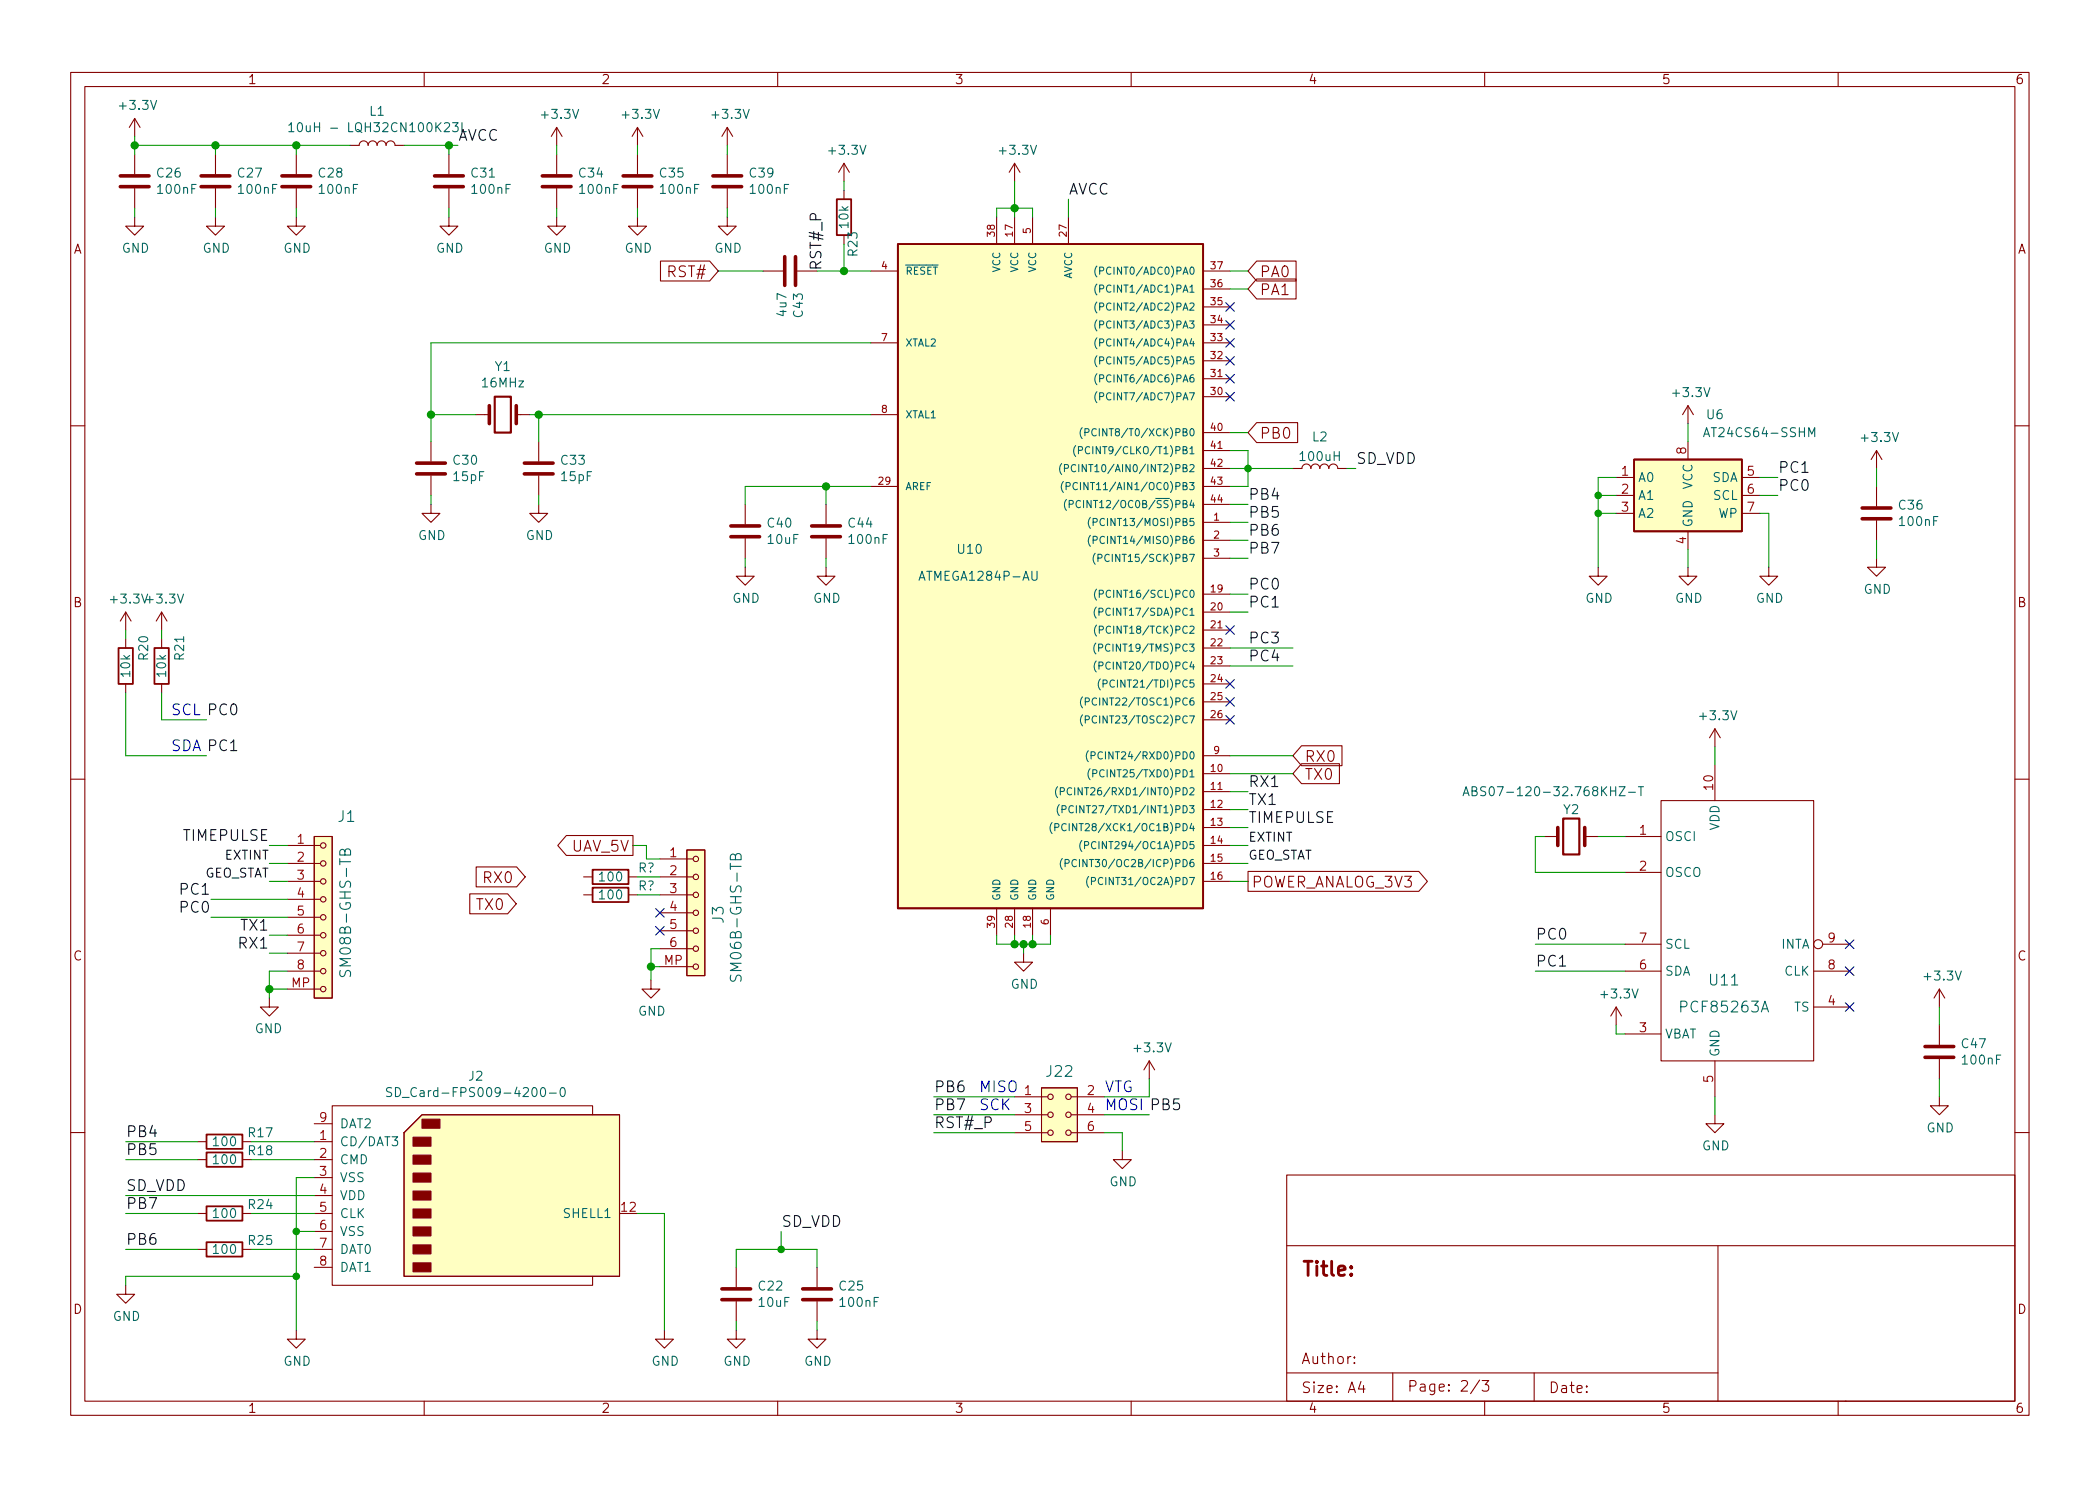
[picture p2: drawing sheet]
<svg xmlns="http://www.w3.org/2000/svg" width="297mm" height="210mm" viewBox="0 0 297 210" stroke-linecap="round" stroke-linejoin="round" font-family="sans-serif">
<g fill="none" stroke="#840000" stroke-width=".15">
<path d="M10 10.2h277v190.1h-277zM12 12.2h273v186.1h-273zM19 16.8v2.5M19 16.8l-.7 1.2M19 16.8l.8 1.2M60 10.2v2M78.7 18l-.7 1.3M78.7 18v2.6M78.7 18l.8 1.3M90.2 18l-.8 1.3M90.2 18v2.6M90.2 18l.7 1.3"/>
<path d="M102.9 18l-.8 1.3M102.9 18v2.6M102.9 18l.7 1.3M110 10.2v2M160 10.2v2M210 10.2v2M260 10.2v2M19 30.7v1.3h1.3l-1.3 1.3-1.2-1.3h1.2M19 21.8v2.8M19 26.7v2.8M30.5 30.7v1.3h1.2l-1.2 1.3-1.3-1.3h1.3M30.5 21.8v2.8"/>
<path d="M30.5 26.7v2.8M41.9 30.7v1.3h1.3l-1.3 1.3-1.3-1.3h1.3M41.9 21.8v2.8M41.9 26.7v2.8M49.5 20.6h1.3a.64 .64 0 0 1 .6-.7 .64 .64 0 0 1 .7 .7 .64 .64 0 0 1 .6-.7 .64 .64 0 0 1 .6 .7 .64 .64 0 0 1 .7-.7 .64 .64 0 0 1 .6 .7 .64 .64 0 0 1 .6-.7 .64 .64 0 0 1 .7 .7h1.2M63.5 30.7v1.3h1.3l-1.3 1.3-1.3-1.3h1.3M63.5 21.8v2.8M63.5 26.7v2.8M78.7 30.7v1.3h1.3l-1.3 1.3-1.2-1.3h1.2M78.7 21.8v2.8M78.7 26.7v2.8M90.2 30.7v1.3h1.2l-1.2 1.3-1.3-1.3h1.3"/>
<path d="M90.2 21.8v2.8M90.2 26.7v2.8M93.4 36.9h7l1.2 1.4-1.2 1.5h-7zM102.9 30.7v1.3h1.2l-1.2 1.3-1.3-1.3h1.3M102.9 21.8v2.8M102.9 26.7v2.8M107.9 38.3h2.8M112.8 38.3h2.8M119.4 23.1l-.8 1.3M119.4 23.1v2.5M119.4 26.9v1.3M119.4 33.3v1.2"/>
<path d="M119.4 23.1l.7 1.3M123.2 38.3h3.8M141 30.7v3.8M143.5 23.1v2.5M143.5 30.7v3.8M143.5 23.1l-.8 1.3M143.5 23.1l.8 1.3M146 30.7v3.8M151.1 30.7v3.8M170.2 38.3h3.8M177.7 39.5h5.6v2.8h-5.6l-1.2-1.4zM177.7 36.9h5.6v2.9h-5.6l-1.2-1.5z"/>
<path d="M67.3 58.7h1.9M73 58.7h1.9M123.2 58.7h3.8M123.2 48.5h3.8M170.2 56.1h3.8M170.2 53.6h3.8M170.2 51h3.8M170.2 48.5h3.8M170.2 46h3.8M170.2 43.4h3.8M170.2 40.9h3.8M177.7 59.8h5.8v2.8h-5.8l-1.2-1.4z"/>
<path d="M238.8 57.4v2.5M238.8 57.4l-.8 1.3M238.8 57.4l.7 1.3M10 60.2h2M61 71.4v1.2h1.2l-1.2 1.3-1.3-1.3h1.3M61 62.5v2.8M61 67.3v2.8M76.2 71.4v1.2h1.3l-1.3 1.3-1.3-1.3h1.3M76.2 62.5v2.8M76.2 67.3v2.8M105.4 71.4v2.8M105.4 76.2v2.8"/>
<path d="M116.8 71.4v2.8M116.8 76.2v2.8M123.2 68.8h3.8M170.2 66.3h3.8M170.2 73.9h3.8M170.2 76.4h3.8M170.2 68.8h3.8M170.2 79h3.8M170.2 61.2h3.8M170.2 63.7h3.8M170.2 71.4h3.8M182.9 66.3h1.2a.64 .64 0 0 1 .7-.6 .64 .64 0 0 1 .6 .6 .64 .64 0 0 1 .7-.6 .64 .64 0 0 1 .6 .6 .64 .64 0 0 1 .6-.6 .64 .64 0 0 1 .7 .6 .64 .64 0 0 1 .6-.6 .64 .64 0 0 1 .6 .6h1.3"/>
<path d="M228.6 67.6h2.5M228.6 70.1h2.5M228.6 72.6h2.5M238.8 62.5v2.5M238.8 75.2v2.5M246.4 67.6h2.5M246.4 70.1h2.5M246.4 72.6h2.5M265.4 79v1.3h1.3l-1.3 1.2-1.2-1.2h1.2M265.4 63.7l-.7 1.3M265.4 63.7v2.6M265.4 68.8v2.8"/>
<path d="M265.4 73.7v2.7M265.4 63.7l.8 1.3M285 60.2h2M17.8 86.6v2.5M17.8 90.4v1.3M17.8 96.8v1.2M17.8 86.6l-.8 1.3M17.8 86.6l.7 1.3M22.9 86.6v2.5M22.9 90.4v1.3M22.9 96.8v1.2M22.9 86.6l-.8 1.3"/>
<path d="M22.9 86.6l.7 1.3M105.4 80.3v1.2h1.3l-1.3 1.3-1.3-1.3h1.3M116.8 80.3v1.2h1.3l-1.3 1.3-1.2-1.3h1.2M170.2 84.1h3.8M170.2 86.6h3.8M170.2 89.1h3.8M170.2 91.7h3.8M170.2 94.2h3.8M170.2 96.8h3.8M170.2 99.3h3.8M226.1 80.3v1.2h1.2l-1.2 1.3-1.3-1.3h1.3M238.8 80.3v1.2h1.2l-1.2 1.3-1.3-1.3h1.3"/>
<path d="M250.2 80.3v1.2h1.3l-1.3 1.3-1.3-1.3h1.3M10 110.2h2M40.6 119.6h4.7M44.4 118.4h2.6v22.8h-2.6zM80.1 118.2h9.4v2.8h-9.4l-1.2-1.4zM170.2 109.5h3.8M170.2 112h3.8M170.2 114.5h3.8M170.2 117.1h3.8M170.2 119.6h3.8M170.2 101.8h3.8M170.2 106.9h3.8"/>
<path d="M184.1 108.1h5.4v2.8h-5.4l-1.2-1.4zM184.1 105.5h5.7v2.8h-5.7l-1.2-1.4zM218.4 118.4h1.9M224.2 118.4h1.9M229.9 118.4h5M234.9 113.3h21.6v36.8h-21.6zM242.6 103.1l-.8 1.3M242.6 103.1v2.6M242.6 108.2v5.1M242.6 103.1l.7 1.3M285 110.2h2M40.6 122.2h4.7"/>
<path d="M40.6 124.7h4.7M40.6 139.9h4.7M40.6 137.4h4.7M40.6 134.9h4.7M40.6 132.3h4.7M40.6 129.8h4.7M40.6 127.2h4.7M66.4 126.5h5.4l1.2 1.4-1.2 1.4h-5.4zM67.4 122.7h5.7l1.2 1.4-1.2 1.4h-5.7zM82.5 126.6h1.3M82.5 124.1h1.3M88.9 126.6h1.3"/>
<path d="M88.9 124.1h1.3M92.1 138.7v1.2h1.2l-1.2 1.3-1.3-1.3h1.3M93.3 126.6h4.7M93.3 124.1h4.7M93.3 136.8h4.7M93.3 134.2h4.7M93.3 131.7h4.7M93.3 129.2h4.7M93.3 121.5h4.7M97.2 120.3h2.5v17.7h-2.5zM141 128.5v3.8M143.5 128.5v3.8"/>
<path d="M144.8 134.9v1.2h1.2l-1.2 1.3-1.3-1.3h1.3M146 128.5v3.8M148.6 128.5v3.8M170.2 122.2h3.8M170.2 124.7h3.8M176.5 123.3h24.2l1.2 1.4-1.2 1.4h-24.2zM229.9 137.4h5M229.9 123.4h5M229.9 133.6h5M256.5 137.4h5.1M257.8 133.6h3.8M274.3 139.9v2.6"/>
<path d="M274.3 139.9l-.7 1.3M274.3 139.9l.8 1.3M38.1 141.2v1.3h-1.3l1.3 1.3 1.3-1.3h-1.3M44.4 159h2.6M59.7 157.7h27.9v22.9h-30.5v-20.3zM83.8 157.7v-1.2h-36.8v25.4h36.8v-1.3M143.5 157.7h4.7M143.5 155.2h4.7M147.3 153.9h5.1v7.6h-5.1zM151.5 157.7h4.7M151.5 155.2h4.7M162.6 150.1l-.8 1.3"/>
<path d="M162.6 150.1v2.5M162.6 150.1l.7 1.3M228.6 142.5l-.8 1.3M228.6 142.5v2.5M228.6 142.5l.8 1.3M229.9 146.3h5M242.6 157.7v1.3h1.2l-1.2 1.3-1.3-1.3h1.3M242.6 150.1v5.1M256.5 142.5h5.1M274.3 155.2v1.3h1.3l-1.3 1.2-1.3-1.2h1.3M274.3 145v2.8M274.3 149.9v2.7"/>
<path d="M10 160.2h2M27.9 176.8h1.3M27.9 164.1h1.3M27.9 161.5h1.3M27.9 171.7h1.3M34.3 176.8h1.3M34.3 164.1h1.3M34.3 161.5h1.3M34.3 171.7h1.3M44.4 176.8h2.6M44.4 164.1h2.6M44.4 161.5h2.6"/>
<path d="M44.4 171.7h2.6M44.4 166.6h2.6M44.4 169.2h2.6M44.4 174.2h2.6M44.4 179.3h2.6M104.1 179.3v2.8M115.6 179.3v2.8M143.5 160.3h4.7M151.5 160.3h4.7M158.7 162.8v1.3h1.3l-1.3 1.2-1.2-1.2h1.2M182 166.3h103v32h-103zM182 176.3h103"/>
<path d="M243 176.3v22M285 160.2h2M17.8 181.9v1.2h1.2l-1.2 1.3-1.3-1.3h1.3M41.9 188.2v1.3h1.3l-1.3 1.2-1.3-1.2h1.3M60 198.3v2M94 188.2v1.3h1.2l-1.2 1.2-1.3-1.2h1.3M104.1 188.2v1.3h1.3l-1.3 1.2-1.2-1.2h1.2M104.1 184.1v2.8M110 198.3v2M115.6 188.2v1.3h1.2l-1.2 1.2-1.3-1.2h1.3M115.6 184.1v2.8M160 198.3v2"/>
<path d="M182 194.3h61M191.6 192.8v.1h-.1l.1-.1v.1M191.6 192v.1h-.1l.1-.1v.1M192.5 195.5l-.4 1h1M192.9 196v1M197 194.3v4M209.3 195.3l-1.3 1.9M209.6 195.3h1l-.5 .6a.41 .41 0 0 1 .5 .3v.3l-.2 .3h-.5l-.3-.1M210 198.3v2M217 194.3v4M260 198.3v2M261 198.3h.1"/>
<circle cx="45.7" cy="119.6" r=".38"/>
<circle cx="45.7" cy="129.8" r=".38"/>
<circle cx="45.7" cy="124.7" r=".38"/>
<circle cx="45.7" cy="132.3" r=".38"/>
<circle cx="45.7" cy="122.2" r=".38"/>
<circle cx="45.7" cy="127.2" r=".38"/>
<circle cx="45.7" cy="134.9" r=".38"/>
<circle cx="45.7" cy="139.9" r=".38"/>
<circle cx="45.7" cy="137.4" r=".38"/>
<circle cx="98.4" cy="131.7" r=".38"/>
<circle cx="98.4" cy="134.2" r=".38"/>
<circle cx="98.4" cy="129.2" r=".38"/>
<circle cx="98.4" cy="124.1" r=".38"/>
<circle cx="98.4" cy="136.8" r=".38"/>
<circle cx="98.4" cy="126.6" r=".38"/>
<circle cx="98.4" cy="121.5" r=".38"/>
<circle cx="257.2" cy="133.6" r=".63"/>
<circle cx="148.6" cy="155.2" r=".38"/>
<circle cx="148.6" cy="157.7" r=".38"/>
<circle cx="151.1" cy="157.7" r=".38"/>
<circle cx="151.1" cy="155.2" r=".38"/>
<circle cx="148.6" cy="160.3" r=".38"/>
<circle cx="151.1" cy="160.3" r=".38"/>
</g>
<path d="M118.4 28.2h2v5.1h-2zM127 34.5h43.2v94h-43.2zM231.1 65h15.3v10.2h-15.3zM16.8 91.7h2v5.1h-2zM21.8 91.7h2.1v5.1h-2.1zM83.8 125.6h5.1v2h-5.1zM83.8 123.1h5.1v2h-5.1zM29.2 175.8h5.1v2h-5.1zM29.2 163.1h5.1v2h-5.1zM29.2 160.5h5.1v2.1h-5.1zM29.2 170.7h5.1v2h-5.1z" fill="none" stroke="#840000" stroke-width=".25"/>
<path d="M70 56.1h2.3v5.1h-2.3zM221.1 115.8h2.3v5.1h-2.3z" fill="none" stroke="#840000" stroke-width=".3"/>
<g fill="none" stroke="#840000" stroke-width=".51">
<path d="M17 26.4h4.1M17 24.9h4.1M28.4 26.4h4.1M28.4 24.9h4.1M39.9 26.4h4M39.9 24.9h4M61.5 26.4h4M61.5 24.9h4M76.7 26.4h4.1M76.7 24.9h4.1M88.1 26.4h4.1M88.1 24.9h4.1"/>
<path d="M100.8 26.4h4.1M100.8 24.9h4.1M111 36.3v4.1M112.5 36.3v4.1M69.2 57.4v2.5M73 57.4v2.5M58.9 67.1h4.1M58.9 65.5h4.1M74.2 67.1h4M74.2 65.5h4M103.4 75.9h4M103.4 74.4h4"/>
<path d="M114.8 75.9h4.1M114.8 74.4h4.1M263.4 73.4h4.1M263.4 71.9h4.1M220.3 117.1v2.5M224.2 117.1v2.5M272.3 149.6h4.1M272.3 148.1h4.1M102.1 183.9h4.1M102.1 182.4h4.1M113.5 183.9h4.1M113.5 182.4h4.1"/>
</g>
<g fill="#ffffc2" stroke="#ffffc2" stroke-width=".14">
<path d="M127 34.5h43.2v94h-43.2z"/>
<path d="M44.4 118.4h2.6v22.8h-2.6z"/>
<path d="M147.3 153.9h5.1v7.6h-5.1z"/>
<path d="M97.2 120.3h2.5v17.7h-2.5z"/>
<path d="M231.1 65h15.3v10.2h-15.3z"/>
<path d="M59.7 157.7h27.9v22.9h-30.5v-20.3z"/>
</g>
<g fill="none" stroke="#006464" stroke-width=".15">
<path d="M40.9 17.7l.3-.3v1.2M40.9 18.6h.7M42.2 17.5l.2-.1a.68 .68 0 0 1 .3 1.1l-.2 .1a.69 .69 0 0 1-.3-1.1zM64 17.4h.8l-.4 .4 .3 .2v.5l-.1 .1h-.4l-.2-.1M65.3 17.4v1.2h.6M155.2 37.6a1.17 1.17 0 0 0 0 1.6M155.5 38.3h.5l.1-.2v-.2l-.6-.1v1M155.2 55.4a1.17 1.17 0 0 0 0 1.6M155.2 52.9a1.17 1.17 0 0 0 0 1.5M155.2 50.3a1.17 1.17 0 0 0 0 1.6M155.2 47.8a1.17 1.17 0 0 0 0 1.6M155.2 45.3a1.17 1.17 0 0 0 0 1.5"/>
<path d="M155.2 42.7a1.17 1.17 0 0 0 0 1.6M155.2 40.2a1.17 1.17 0 0 0 0 1.5M155.5 56.1h.5l.1-.2v-.2l-.6-.1v1M155.5 53.6l.5-.1 .1-.1v-.3l-.6-.1v1M155.5 51h.5l.1-.2v-.2l-.6-.1v1M155.5 48.5l.5-.1 .1-.1v-.3h-.6v1M155.5 45.9h.5l.1-.1v-.3l-.6-.1v1M155.5 43.4h.5l.1-.2v-.2l-.6-.1v1M155.5 40.9l.5-.1 .1-.1v-.3l-.6-.1v1M150.2 65.6a1.17 1.17 0 0 0 0 1.5M150.4 68.1a1.17 1.17 0 0 0 0 1.6M150.6 66.3l.4-.1 .1-.1v-.3l-.5-.1v1"/>
<path d="M150.8 68.8h.5l.1-.2-.1-.2-.5-.1v1M150.8 70.7a1.17 1.17 0 0 0 0 1.5M151.2 71.3h.5l.1-.1v-.3l-.6-.1v1M152.2 63a1.17 1.17 0 0 0 0 1.6M152.2 65.8a.48 .48 0 0 0-.7 .4 .48 .48 0 0 0 .5 .5h.2M152.4 68.4a.48 .48 0 0 0-.7 .3 .48 .48 0 0 0 .5 .6l.2-.1M152.5 63.7h.5l.1-.2v-.2l-.6-.1v1M153.1 60.5a1.17 1.17 0 0 0 0 1.6M153.5 61.2l.4-.1 .1-.1v-.3h-.5v1M154.1 63.3a.48 .48 0 0 0-.6 .3 .48 .48 0 0 0 .4 .6l.2-.1M154.2 73.2a1.17 1.17 0 0 0 0 1.6M154.2 75.7a1.17 1.17 0 0 0 0 1.6"/>
<path d="M154.6 73.9l.5-.1 .1-.1v-.3h-.6v1M154.6 76.4h.5l.1-.2v-.2l-.6-.1v1M154.9 78.3a1.17 1.17 0 0 0 0 1.5M155.1 60.7a.48 .48 0 0 0-.7 .4 .48 .48 0 0 0 .5 .6l.2-.1M155.3 79l.5-.1 .1-.1-.1-.3-.5-.1v1M241 61.8l.4-1.3 .4 1.3M241.1 61.4h.6M255.8 61.8v-1.3l.5 .9 .4-.9v1.3M146 80.8v1.1l.2 .2 .4-.1 .1-.1v-1.1M153.1 98.6a1.17 1.17 0 0 0 0 1.6M153.5 99.3l.5-.1 .1-.1-.1-.3h-.5v1M155 91a1.17 1.17 0 0 0 0 1.5"/>
<path d="M155.1 85.9a1.17 1.17 0 0 0 0 1.6M155.1 93.5a1.17 1.17 0 0 0 0 1.6M155.1 83.4a1.17 1.17 0 0 0 0 1.5M155.1 88.4a1.17 1.17 0 0 0 0 1.6M155.4 91.7l.5-.1 .1-.1-.1-.3-.5-.1v1M155.4 86.6l.5-.1 .1-.1v-.3h-.6v1M155.4 94.2h.5l.1-.2v-.2l-.6-.1v1M155.5 84h.5l.1-.1-.1-.3-.5-.1v1M155.5 89.1h.5l.1-.2-.1-.2-.5-.1v1M155.6 96.1a1.17 1.17 0 0 0 0 1.5M156 96.7h.5l.1-.1v-.3l-.6-.1v1M148.8 116.4a1.17 1.17 0 0 0 0 1.5"/>
<path d="M149.2 117.1l.5-.1 .1-.1-.1-.3-.5-.1v1M149.6 111.3a1.17 1.17 0 0 0 0 1.6M149.8 113.8a1.17 1.17 0 0 0 0 1.6M150 112l.5-.1 .1-.1-.1-.3h-.5v1M150.2 114.5h.5l.1-.2v-.2l-.6-.1v1M150.8 116.6a.48 .48 0 0 0-.7 .4 .48 .48 0 0 0 .5 .5h.2M151.6 111.5a.48 .48 0 0 0-.7 .4 .48 .48 0 0 0 .5 .6l.2-.1M151.8 114.1a.48 .48 0 0 0-.7 .3 .48 .48 0 0 0 .5 .6l.2-.1M153 118.9a1.17 1.17 0 0 0 0 1.6M153.1 101.1a1.17 1.17 0 0 0 0 1.6M153.4 119.6h.5l.1-.2-.1-.2-.5-.1v1M153.5 101.8h.5l.1-.2-.1-.2-.5-.1v1"/>
<path d="M153.9 106.2a1.17 1.17 0 0 0 0 1.6M154.2 108.8a1.17 1.17 0 0 0 0 1.5M154.3 106.9h.5l.1-.2v-.2l-.6-.1v1M154.6 109.4h.5l.1-.1-.1-.3-.5-.1v1M206.9 112.6l.5-1.3 .4 1.3M207.1 112.2h.6M208.2 111.9h.6l.1-.2-.1-.3-.6-.1v1.3h.5l.2-.3a.33 .33 0 0 0-.3-.4M230.4 112.1h.9M231.7 111.3h.8M232.1 111.3v1.3M48.1 137.3v.2v.5a.36 .36 0 0 0 .4 .2 .36 .36 0 0 0 .3-.3 .56 .56 0 0 1 .3-.6l.3 .1 .2 .2-.1 .6M48.8 120.5a.41 .41 0 0 1 .4-.4 .41 .41 0 0 1 .4 .3v.6h-1.5v-.7a.36 .36 0 0 1 .4-.1 .36 .36 0 0 1 .3 .3v.5"/>
<path d="M103.4 138l-.1 .2 .1 .5a.36 .36 0 0 0 .4 .1 .36 .36 0 0 0 .2-.2 .56 .56 0 0 1 .4-.6h.3l.1 .3v.5M104 121.1a.41 .41 0 0 1 .4-.3 .41 .41 0 0 1 .4 .3v.5h-1.5l.1-.6a.36 .36 0 0 1 .4-.2 .36 .36 0 0 1 .2 .3v.5M150.3 121.5a1.17 1.17 0 0 0 0 1.5M150.7 122.1h.4l.1-.1v-.3l-.5-.1v1M152.3 121.7a.48 .48 0 0 0-.7 .3 .48 .48 0 0 0 .5 .6l.2-.1M154 124a1.17 1.17 0 0 0 0 1.6M154.4 124.7l.5-.1 .1-.1-.1-.3h-.5v1M55.4 153.9h-.5l-.2 .1v.4l.6 .2 .1 .3-.2 .3-.5-.1M55.9 153.9a.64 .64 0 0 1 .8 .6 .64 .64 0 0 1-.8 .7zM77.7 154.7h1M79.3 154l.2-.1a.69 .69 0 0 1 .3 1.1l-.2 .2a.69 .69 0 0 1-.3-1.2zM55.5 160.8h.7l-.4 .5 .4 .1v.6l-.2 .1h-.4l-.1-.1"/>
</g>
<g fill="#840000" stroke="#840000" stroke-width=".15">
<path d="M58.4 178.7h2.6v1.3h-2.6z"/>
<path d="M58.4 176.1h2.6v1.3h-2.6z"/>
<path d="M58.4 173.6h2.6v1.3h-2.6z"/>
<path d="M58.4 171.1h2.6v1.2h-2.6z"/>
<path d="M58.4 168.5h2.6v1.3h-2.6z"/>
<path d="M58.4 166h2.6v1.3h-2.6z"/>
<path d="M58.4 163.4h2.6v1.3h-2.6z"/>
<path d="M58.4 160.9h2.6v1.3h-2.6z"/>
<path d="M59.7 158.4h2.5v1.2h-2.5z"/>
</g>
<g fill="none" stroke="#009600" stroke-width=".15">
<path d="M19 19.3v2.5M19 20.6h30.5M19 29.5v1.2M30.5 20.6v1.2M30.5 29.5v1.2M41.9 20.6v1.2M41.9 29.5v1.2M57.1 20.6h7.7M63.5 20.6v1.2M63.5 29.5v1.2M78.7 20.6v1.2M78.7 29.5v1.2"/>
<path d="M90.2 20.6v1.2M90.2 29.5v1.2M101.6 38.3h6.3M102.9 20.6v1.2M102.9 29.5v1.2M115.6 38.3h7.6M119.4 25.6v1.3M119.4 34.5v3.8M141 30.7v-1.2h5v1.2M143.5 25.6v5.1M151.1 28.2v2.5M174 38.3h2.5"/>
<path d="M61 58.7h6.3M74.9 58.7h48.3M76.2 58.7v3.8M123.2 48.5h-62.2v14M174 40.9h2.5M238.8 59.9v2.6M61 70.1v1.3M76.2 70.1v1.3M105.4 79v1.3M116.8 68.8v2.6M116.8 79v1.3M123.2 68.8h-17.8v2.6"/>
<path d="M174 73.9h2.5M174 63.7h2.5v5.1h-2.5M174 66.3h8.9M174 61.2h2.5M174 71.4h2.5M174 76.4h2.5M174 79h2.5M190.5 66.3h1.3M226.1 70.1h2.5M226.1 72.6h2.5M228.6 67.6h-2.5v12.7M238.8 77.7v2.6"/>
<path d="M248.9 70.1h2.6M248.9 72.6h1.3v7.7M248.9 67.6h2.6M265.4 66.3v2.5M265.4 76.4v2.6M17.8 98v8.9h11.4M17.8 89.1v1.3M22.9 98v3.8h6.3M22.9 89.1v1.3M174 86.6h2.5M174 84.1h2.5M174 94.2h8.9"/>
<path d="M174 91.7h8.9M38.1 119.6h2.5M89.5 119.6h1.9v1.9h1.9M174 114.5h2.5M174 112h2.5M174 117.1h2.5M174 109.5h8.9M174 106.9h8.9M174 119.6h2.5M218.4 118.4h-1.2v5h12.7M226.1 118.4h3.8M242.6 105.7v2.5"/>
<path d="M29.8 127.2h10.8M29.8 129.8h10.8M38.1 132.3h2.5M38.1 139.9h2.5M38.1 124.7h2.5M38.1 122.2h2.5M38.1 134.9h2.5M40.6 137.4h-2.5v3.8M90.2 124.1h3.1M90.2 126.6h3.1M92.1 136.8h1.2M93.3 134.2h-1.2v4.5"/>
<path d="M141 132.3v1.3h7.6v-1.3M143.5 132.3v1.3M144.8 133.6v1.3M146 132.3v1.3M174 124.7h2.5M174 122.2h2.5M217.2 133.6h12.7M217.2 137.4h12.7M132.1 157.7h11.4M132.1 155.2h11.4M156.2 157.7h6.4M162.6 152.6v2.6h-6.4"/>
<path d="M228.6 145v1.3h1.3M242.6 155.2v2.5M274.3 142.5v2.5M274.3 152.6v2.6M17.8 169.2h26.6M17.8 161.5h10.1M17.8 171.7h10.1M17.8 164.1h10.1M17.8 176.8h10.1M35.6 161.5h8.8M35.6 171.7h8.8M35.6 164.1h8.8"/>
<path d="M35.6 176.8h8.8M41.9 174.2h2.5M44.4 166.6h-2.5v21.6M90.2 171.7h3.8v16.5M104.1 179.3v-2.5h11.5v2.5M110.5 174.2v2.6M132.1 160.3h11.4M156.2 160.3h2.5v2.5M41.9 180.6h-24.1v1.3M104.1 186.9v1.3M115.6 186.9v1.3"/>
</g>
<g fill="none" stroke="#000084" stroke-width=".15">
<path d="M173.4 53l1.2 1.2M173.4 55.5l1.2 1.2M173.4 47.9l1.2 1.2M173.4 50.4l1.2 1.3M173.4 42.8l1.2 1.2M173.4 45.4l1.2 1.2M174.6 50.4l-1.2 1.3M174.6 53l-1.2 1.2M174.6 55.5l-1.2 1.2M174.6 47.9l-1.2 1.2M174.6 42.8l-1.2 1.2M174.6 45.4l-1.2 1.2"/>
<path d="M173.4 88.5l1.2 1.3M173.4 96.2l1.2 1.2M173.4 98.7l1.2 1.2M174.6 88.5l-1.2 1.3M174.6 96.2l-1.2 1.2M174.6 98.7l-1.2 1.2M173.4 101.2l1.2 1.3M174.6 101.2l-1.2 1.3M92.7 131.1l1.3 1.2M92.7 128.5l1.3 1.3M94 131.1l-1.3 1.2M94 128.5l-1.3 1.3"/>
<path d="M261 133l1.2 1.2M261 136.8l1.2 1.2M262.2 133l-1.2 1.2M262.2 136.8l-1.2 1.2M261 141.9l1.2 1.2M262.2 141.9l-1.2 1.2"/>
</g>
<g fill="#009600" stroke="#009600" stroke-width=".15">
<circle cx="30.5" cy="20.6" r=".51"/>
<circle cx="61" cy="58.7" r=".51"/>
<circle cx="19" cy="20.6" r=".51"/>
<circle cx="63.5" cy="20.6" r=".51"/>
<circle cx="41.9" cy="20.6" r=".51"/>
<circle cx="92.1" cy="136.8" r=".51"/>
<circle cx="41.9" cy="174.2" r=".46"/>
<circle cx="41.9" cy="180.6" r=".46"/>
<circle cx="76.2" cy="58.7" r=".51"/>
<circle cx="144.8" cy="133.6" r=".51"/>
<circle cx="146.1" cy="133.6" r=".51"/>
<circle cx="143.5" cy="133.6" r=".51"/>
<circle cx="110.5" cy="176.8" r=".46"/>
<circle cx="38.1" cy="139.9" r=".51"/>
<circle cx="176.5" cy="66.3" r=".46"/>
<circle cx="143.5" cy="29.5" r=".51"/>
<circle cx="119.4" cy="38.3" r=".51"/>
<circle cx="116.8" cy="68.8" r=".51"/>
<circle cx="226.1" cy="72.6" r=".46"/>
<circle cx="226.1" cy="70.1" r=".46"/>
</g>
<text font-size="2.8" fill="#840000" x="184" y="180.6">Title:</text>
<g font-size="2.1" fill="#0f0f0f">
<text x="64.8" y="19.9">AVCC</text>
<text x="151.1" y="27.5">AVCC</text>
<text x="116.2" y="38.3" transform="rotate(-90 116.2 38.3)">RST#_P</text>
<text x="191.8" y="65.6">SD_VDD</text>
<text x="176.5" y="70.7">PB4</text>
<text x="251.5" y="66.9">PC1</text>
<text x="251.5" y="69.5">PC0</text>
<text x="176.5" y="73.3">PB5</text>
<text x="176.5" y="75.8">PB6</text>
<text x="176.5" y="78.3">PB7</text>
<text x="176.5" y="83.4">PC0</text>
<text x="176.5" y="86">PC1</text>
<text x="176.5" y="91">PC3</text>
<text x="176.5" y="93.6">PC4</text>
<text x="176.5" y="113.9">TX1</text>
<text x="176.5" y="111.4">RX1</text>
<text x="26" y="119">TIMEPULSE</text>
<text x="176.5" y="116.4">TIMEPULSE</text>
<text x="25.7" y="129.1">PC0</text>
<text x="25.7" y="126.6">PC1</text>
<text x="34.2" y="131.7">TX1</text>
<text x="34" y="134.2">RX1</text>
<text x="217.2" y="136.8">PC1</text>
<text x="217.2" y="133">PC0</text>
<text x="132.1" y="154.5">PB6</text>
<text x="17.8" y="160.9">PB4</text>
<text x="132.1" y="159.6">RST#_P</text>
<text x="132.1" y="157.1">PB7</text>
<text x="17.8" y="163.4">PB5</text>
<text x="17.8" y="171.1">PB7</text>
<text x="17.8" y="168.5">SD_VDD</text>
<text x="110.5" y="173.6">SD_VDD</text>
<text x="17.8" y="176.1">PB6</text>
</g>
<g font-size="2.1" fill="#840000">
<text x="94.6" y="39.2">RST#</text>
<text x="178.1" y="41.8">PA1</text>
<text x="178.1" y="39.2">PA0</text>
<text x="178.1" y="62.1">PB0</text>
<text x="184.5" y="107.8">RX0</text>
<text x="184.5" y="110.3">TX0</text>
<text x="68.6" y="124.9">RX0</text>
<text x="80.8" y="120.5">UAV_5V</text>
<text x="177" y="125.6">POWER_ANALOG_3V3</text>
<text x="67.5" y="128.8">TX0</text>
<text x="184" y="193">Author:</text>
<text x="184" y="197.1">Size: A4</text>
<text x="199" y="196.9">Page: 2/3</text>
<text x="219" y="197.1">Date:</text>
</g>
<g font-size="2.1" fill="#0000c2">
<text x="24.1" y="101.2">SCL PC0</text>
<text x="24.1" y="106.3">SDA PC1</text>
<text x="138.4" y="154.5">MISO</text>
<text x="156.2" y="154.5">VTG</text>
<text x="138.4" y="157.1">SCK</text>
<text x="156.2" y="157.1">MOSI PB5</text>
</g>
<g font-size="2.1" fill="#006464">
<text x="47.8" y="116.3">J1</text>
<text x="102.4" y="130.6" transform="rotate(-90 102.4 130.6)">J3</text>
<text x="49.7" y="137.1" transform="rotate(-90 49.7 137.1)">SM08B-GHS-TB</text>
<text x="104.9" y="137.8" transform="rotate(-90 104.9 137.8)">SM06B-GHS-TB</text>
<text x="238" y="143.3">PCF85263A</text>
<text x="241.9" y="139.4">U11</text>
<text x="148.1" y="152.4">J22</text>
</g>
<g font-size="1.8" fill="#840000">
<text x="35" y="11.9">1</text>
<text x="85" y="11.9">2</text>
<text x="135" y="11.9">3</text>
<text x="185" y="11.9">4</text>
<text x="235" y="11.9">5</text>
<text x="285" y="11.9">6</text>
<text x="10.3" y="35.9">A</text>
<text x="285.3" y="35.9">A</text>
<text x="10.3" y="85.9">B</text>
<text x="285.3" y="85.9">B</text>
<text x="10.3" y="135.9">C</text>
<text x="285.3" y="135.9">C</text>
<text x="10.3" y="185.9">D</text>
<text x="285.3" y="185.9">D</text>
<text x="35" y="199.9">1</text>
<text x="85" y="199.9">2</text>
<text x="135" y="199.9">3</text>
<text x="185" y="199.9">4</text>
<text x="235" y="199.9">5</text>
<text x="285" y="199.9">6</text>
</g>
<g font-size="1.8" fill="#006464">
<text x="17.1" y="15.5">+3.3V</text>
<text x="52.3" y="16.4">L1</text>
<text x="76.8" y="16.8">+3.3V</text>
<text x="88.2" y="16.8">+3.3V</text>
<text x="100.9" y="16.8">+3.3V</text>
<text x="42.6" y="18.7">10uH - LQH32CN100K23L</text>
<text x="117.4" y="21.9">+3.3V</text>
<text x="141.6" y="21.9">+3.3V</text>
<text x="22.3" y="25.1">C26</text>
<text x="22.4" y="27.4">100nF</text>
<text x="33.7" y="25.1">C27</text>
<text x="33.9" y="27.4">100nF</text>
<text x="45.1" y="25.1">C28</text>
<text x="45.3" y="27.4">100nF</text>
<text x="66.7" y="25.1">C31</text>
<text x="66.9" y="27.4">100nF</text>
<text x="82" y="25.1">C34</text>
<text x="82.1" y="27.4">100nF</text>
<text x="93.4" y="25.1">C35</text>
<text x="93.5" y="27.4">100nF</text>
<text x="106.1" y="25.1">C39</text>
<text x="106.2" y="27.4">100nF</text>
<text x="17.2" y="35.8">GND</text>
<text x="28.6" y="35.8">GND</text>
<text x="40.1" y="35.8">GND</text>
<text x="61.7" y="35.8">GND</text>
<text x="76.9" y="35.8">GND</text>
<text x="88.3" y="35.8">GND</text>
<text x="101" y="35.8">GND</text>
<text x="120" y="32.2" transform="rotate(-90 120 32.2)">10k</text>
<text x="121.3" y="36.2" transform="rotate(-90 121.3 36.2)">R23</text>
<text x="111.3" y="44.7" transform="rotate(-90 111.3 44.7)">4u7</text>
<text x="113.6" y="44.8" transform="rotate(-90 113.6 44.8)">C43</text>
<text x="70" y="52.5">Y1</text>
<text x="68.3" y="54.8">16MHz</text>
<text x="236.8" y="56.2">+3.3V</text>
<text x="241.4" y="59.3">U6</text>
<text x="64.2" y="65.8">C30</text>
<text x="79.4" y="65.8">C33</text>
<text x="184" y="65.2">100uH</text>
<text x="185.7" y="62.4">L2</text>
<text x="241.7" y="61.8">AT24CS64-SSHM</text>
<text x="263.5" y="62.5">+3.3V</text>
<text x="64.2" y="68.1">15pF</text>
<text x="79.5" y="68.1">15pF</text>
<text x="231.6" y="68.2">A0</text>
<text x="231.6" y="70.7">A1</text>
<text x="239.4" y="69.3" transform="rotate(-90 239.4 69.3)">VCC</text>
<text x="242.1" y="68.2">SDA</text>
<text x="242.3" y="70.7">SCL</text>
<text x="59.1" y="76.4">GND</text>
<text x="74.4" y="76.4">GND</text>
<text x="108.6" y="74.6">C40</text>
<text x="108.7" y="77">10uF</text>
<text x="120.1" y="74.6">C44</text>
<text x="120.2" y="77">100nF</text>
<text x="231.6" y="73.3">A2</text>
<text x="239.4" y="74.7" transform="rotate(-90 239.4 74.7)">GND</text>
<text x="243" y="73.3">WP</text>
<text x="268.7" y="72.1">C36</text>
<text x="268.8" y="74.4">100nF</text>
<text x="130.5" y="82.2">ATMEGA1284P-AU</text>
<text x="135.5" y="78.4">U10</text>
<text x="15.8" y="85.4">+3.3V +3.3V</text>
<text x="103.6" y="85.3">GND</text>
<text x="115" y="85.3">GND</text>
<text x="224.2" y="85.3">GND</text>
<text x="236.9" y="85.3">GND</text>
<text x="248.4" y="85.3">GND</text>
<text x="263.6" y="84">GND</text>
<text x="18.4" y="95.7" transform="rotate(-90 18.4 95.7)">10k</text>
<text x="21" y="93.3" transform="rotate(-90 21 93.3)">R20</text>
<text x="23.5" y="95.7" transform="rotate(-90 23.5 95.7)">10k</text>
<text x="26" y="93.3" transform="rotate(-90 26 93.3)">R21</text>
<text x="240.6" y="101.9">+3.3V</text>
<text x="209.4" y="112.6">ABS07-120-32.768KHZ-T</text>
<text x="221.2" y="115.2">Y2</text>
<text x="235.5" y="119">OSCI</text>
<text x="243.2" y="117.5" transform="rotate(-90 243.2 117.5)">VDD</text>
<text x="84.9" y="124.7">100</text>
<text x="90.3" y="126">R?</text>
<text x="90.3" y="123.4">R?</text>
<text x="235.5" y="124.1">OSCO</text>
<text x="84.9" y="127.2">100</text>
<text x="235.5" y="134.2">SCL</text>
<text x="251.9" y="134.2">INTA</text>
<text x="90.2" y="143.7">GND</text>
<text x="142.9" y="139.9">GND</text>
<text x="226.6" y="141.3">+3.3V</text>
<text x="235.5" y="138">SDA</text>
<text x="252.4" y="138">CLK</text>
<text x="253.8" y="143.1">TS</text>
<text x="272.4" y="138.7">+3.3V</text>
<text x="36" y="146.2">GND</text>
<text x="160.6" y="148.9">+3.3V</text>
<text x="235.5" y="146.9">VBAT</text>
<text x="243.2" y="149.6" transform="rotate(-90 243.2 149.6)">GND</text>
<text x="277.5" y="148.3">C47</text>
<text x="57" y="155.2">SD_Card-FPS009-4200-0</text>
<text x="66.3" y="152.9">J2</text>
<text x="277.7" y="150.6">100nF</text>
<text x="35.2" y="160.9">R17</text>
<text x="48" y="159.6">DAT2</text>
<text x="272.5" y="160.2">GND</text>
<text x="30.3" y="164.7">100</text>
<text x="30.3" y="162.2">100</text>
<text x="35.2" y="163.4">R18</text>
<text x="48" y="162.2">CD/DAT3</text>
<text x="48" y="164.7">CMD</text>
<text x="48" y="167.3">VSS</text>
<text x="156.9" y="167.8">GND</text>
<text x="240.7" y="162.8">GND</text>
<text x="30.3" y="172.3">100</text>
<text x="35.2" y="171.1">R24</text>
<text x="48" y="169.8">VDD</text>
<text x="48" y="172.3">CLK</text>
<text x="79.8" y="172.3">SHELL1</text>
<text x="30.3" y="177.4">100</text>
<text x="35.2" y="176.1">R25</text>
<text x="48" y="174.9">VSS</text>
<text x="48" y="177.4">DAT0</text>
<text x="48" y="180">DAT1</text>
<text x="107.4" y="182.6">C22</text>
<text x="107.4" y="184.9">10uF</text>
<text x="118.8" y="182.6">C25</text>
<text x="118.9" y="184.9">100nF</text>
<text x="15.9" y="186.9">GND</text>
<text x="40.1" y="193.2">GND</text>
<text x="92.1" y="193.2">GND</text>
<text x="102.3" y="193.2">GND</text>
<text x="113.7" y="193.2">GND</text>
</g>
<g font-size="1.8" fill="#a90000">
<text x="238.5" y="64.2" transform="rotate(-90 238.5 64.2)">8</text>
<text x="229.4" y="67.3">1</text>
<text x="229.4" y="69.8">2</text>
<text x="247.2" y="67.3">5</text>
<text x="247.2" y="69.8">6</text>
<text x="229.4" y="72.4">3</text>
<text x="238.5" y="76.9" transform="rotate(-90 238.5 76.9)">4</text>
<text x="247.2" y="72.4">7</text>
<text x="242.3" y="111.7" transform="rotate(-90 242.3 111.7)">10</text>
<text x="42.1" y="119.4">1</text>
<text x="231.9" y="118.1">1</text>
<text x="42.1" y="121.9">2</text>
<text x="42.1" y="124.5">3</text>
<text x="94.8" y="121.3">1</text>
<text x="94.8" y="123.8">2</text>
<text x="231.9" y="123.2">2</text>
<text x="42.1" y="127">4</text>
<text x="42.1" y="129.5">5</text>
<text x="94.8" y="126.4">3</text>
<text x="94.8" y="128.9">4</text>
<text x="94.8" y="131.4">5</text>
<text x="42.1" y="132.1">6</text>
<text x="42.1" y="134.6">7</text>
<text x="42.1" y="137.2">8</text>
<text x="93.9" y="136.5">MP</text>
<text x="94.8" y="134">6</text>
<text x="231.9" y="137.2">6</text>
<text x="231.9" y="133.3">7</text>
<text x="258.6" y="137.2">8</text>
<text x="258.6" y="133.3">9</text>
<text x="41.2" y="139.7">MP</text>
<text x="258.6" y="142.2">4</text>
<text x="231.9" y="146">3</text>
<text x="144.9" y="154.9">1</text>
<text x="153.8" y="154.9">2</text>
<text x="242.3" y="153.1" transform="rotate(-90 242.3 153.1)">5</text>
<text x="45.2" y="161.3">1</text>
<text x="45.2" y="158.7">9</text>
<text x="144.9" y="157.5">3</text>
<text x="144.9" y="160">5</text>
<text x="153.8" y="157.5">4</text>
<text x="153.8" y="160">6</text>
<text x="45.2" y="163.8">2</text>
<text x="45.2" y="166.4">3</text>
<text x="45.2" y="168.9">4</text>
<text x="45.2" y="171.4">5</text>
<text x="45.2" y="174">6</text>
<text x="87.9" y="171.4">12</text>
<text x="45.2" y="176.5">7</text>
<text x="45.2" y="179.1">8</text>
</g>
<g font-size="1.8" fill="#0f0f0f">
<text x="176.5" y="119.1">EXTINT</text>
<text x="28.6" y="124.2">GEO_STAT</text>
<text x="31.8" y="121.6">EXTINT</text>
<text x="176.5" y="121.6">GEO_STAT</text>
</g>
<g font-size="1.4" fill="#a90000">
<text x="140.7" y="33.4" transform="rotate(-90 140.7 33.4)">38</text>
<text x="143.3" y="33.4" transform="rotate(-90 143.3 33.4)">17</text>
<text x="145.8" y="33" transform="rotate(-90 145.8 33)">5</text>
<text x="150.9" y="33.4" transform="rotate(-90 150.9 33.4)">27</text>
<text x="124.7" y="38.1">4</text>
<text x="171.3" y="40.6">36</text>
<text x="171.3" y="38.1">37</text>
<text x="171.3" y="45.7">34</text>
<text x="171.3" y="43.2">35</text>
<text x="124.7" y="48.3">7</text>
<text x="171.3" y="53.3">31</text>
<text x="171.3" y="50.8">32</text>
<text x="171.3" y="48.3">33</text>
<text x="124.7" y="58.4">8</text>
<text x="171.3" y="55.9">30</text>
<text x="171.3" y="61">40</text>
<text x="171.3" y="63.5">41</text>
<text x="124.3" y="68.6">29</text>
<text x="171.3" y="66">42</text>
<text x="171.3" y="68.6">43</text>
<text x="171.3" y="71.1">44</text>
<text x="171.7" y="73.7">1</text>
<text x="171.7" y="76.2">2</text>
<text x="171.3" y="83.8">19</text>
<text x="171.7" y="78.7">3</text>
<text x="171.3" y="86.4">20</text>
<text x="171.3" y="88.9">21</text>
<text x="171.3" y="91.4">22</text>
<text x="171.3" y="94">23</text>
<text x="171.3" y="96.5">24</text>
<text x="171.3" y="99.1">25</text>
<text x="171.3" y="101.6">26</text>
<text x="171.7" y="106.7">9</text>
<text x="171.3" y="109.2">10</text>
<text x="171.3" y="111.8">11</text>
<text x="171.3" y="114.3">12</text>
<text x="171.3" y="116.8">13</text>
<text x="171.3" y="119.4">14</text>
<text x="171.3" y="121.9">15</text>
<text x="171.3" y="124.5">16</text>
<text x="140.7" y="131.2" transform="rotate(-90 140.7 131.2)">39</text>
<text x="143.3" y="131.2" transform="rotate(-90 143.3 131.2)">28</text>
<text x="145.8" y="131.2" transform="rotate(-90 145.8 131.2)">18</text>
<text x="148.3" y="130.8" transform="rotate(-90 148.3 130.8)">6</text>
</g>
<g font-size="1.4" fill="#006464">
<text x="128" y="38.9">~{RESET}</text>
<text x="141.5" y="38.5" transform="rotate(-90 141.5 38.5)">VCC</text>
<text x="144" y="38.5" transform="rotate(-90 144 38.5)">VCC</text>
<text x="146.6" y="38.5" transform="rotate(-90 146.6 38.5)">VCC</text>
<text x="151.6" y="39.6" transform="rotate(-90 151.6 39.6)">AVCC</text>
<text x="156.2" y="41.4">(PCINT1/ADC1)PA1</text>
<text x="156.2" y="38.9">(PCINT0/ADC0)PA0</text>
<text x="156.2" y="46.5">(PCINT3/ADC3)PA3</text>
<text x="156.2" y="43.9">(PCINT2/ADC2)PA2</text>
<text x="128" y="49">XTAL2</text>
<text x="156.2" y="51.6">(PCINT5/ADC5)PA5</text>
<text x="156.2" y="49">(PCINT4/ADC4)PA4</text>
<text x="128" y="59.2">XTAL1</text>
<text x="156.2" y="56.6">(PCINT7/ADC7)PA7</text>
<text x="156.2" y="54.1">(PCINT6/ADC6)PA6</text>
<text x="154" y="64.3">(PCINT9/CLKO/T1)PB1</text>
<text x="155" y="61.7">(PCINT8/T0/XCK)PB0</text>
<text x="128" y="69.3">AREF</text>
<text x="151.9" y="71.9">(PCINT12/OC0B/~{SS})PB4</text>
<text x="152.6" y="66.8">(PCINT10/AIN0/INT2)PB2</text>
<text x="152.7" y="69.3">(PCINT11/AIN1/OC0)PB3</text>
<text x="155.6" y="74.4">(PCINT13/MOSI)PB5</text>
<text x="155.6" y="77">(PCINT14/MISO)PB6</text>
<text x="156.3" y="79.5">(PCINT15/SCK)PB7</text>
<text x="156.3" y="87.1">(PCINT17/SDA)PC1</text>
<text x="156.3" y="89.7">(PCINT18/TCK)PC2</text>
<text x="156.4" y="84.6">(PCINT16/SCL)PC0</text>
<text x="156.3" y="92.2">(PCINT19/TMS)PC3</text>
<text x="156.3" y="94.7">(PCINT20/TDO)PC4</text>
<text x="154.5" y="99.8">(PCINT22/TOSC1)PC6</text>
<text x="157" y="97.3">(PCINT21/TDI)PC5</text>
<text x="154.5" y="102.4">(PCINT23/TOSC2)PC7</text>
<text x="155.5" y="107.4">(PCINT24/RXD0)PD0</text>
<text x="152" y="112.5">(PCINT26/RXD1/INT0)PD2</text>
<text x="155.6" y="110">(PCINT25/TXD0)PD1</text>
<text x="151.2" y="117.6">(PCINT28/XCK1/OC1B)PD4</text>
<text x="152.2" y="115.1">(PCINT27/TXD1/INT1)PD3</text>
<text x="152.6" y="122.7">(PCINT30/OC2B/ICP)PD6</text>
<text x="154.5" y="120.1">(PCINT294/OC1A)PD5</text>
<text x="155.3" y="125.2">(PCINT31/OC2A)PD7</text>
<text x="141.5" y="127.5" transform="rotate(-90 141.5 127.5)">GND</text>
<text x="144" y="127.5" transform="rotate(-90 144 127.5)">GND</text>
<text x="146.6" y="127.5" transform="rotate(-90 146.6 127.5)">GND</text>
<text x="149.1" y="127.5" transform="rotate(-90 149.1 127.5)">GND</text>
</g>
</svg>
